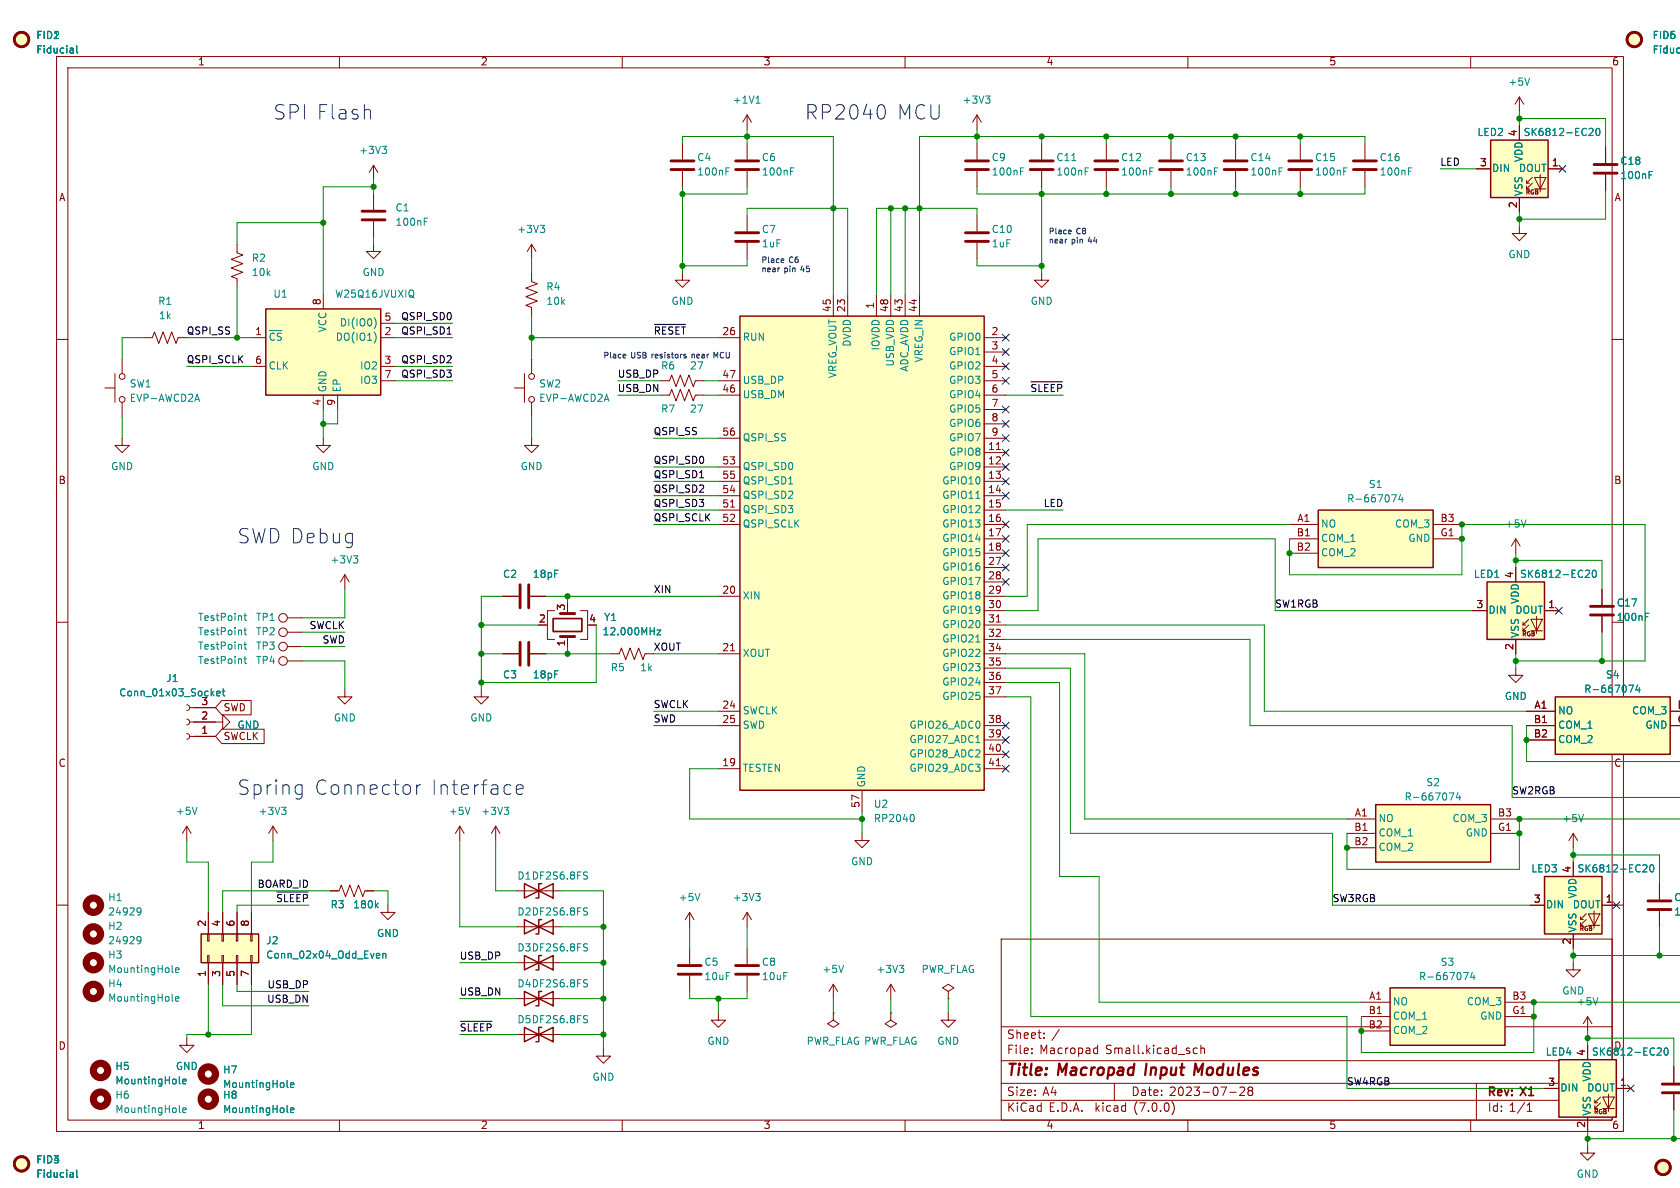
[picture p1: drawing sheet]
<svg xmlns="http://www.w3.org/2000/svg" width="297mm" height="210mm" viewBox="0 0 297 210" stroke-linecap="round" stroke-linejoin="round" font-family="sans-serif">
<g fill="none" stroke="#840000" stroke-width=".18">
<path d="M10 10h277v190h-277zM12 12h273v186h-273zM60 10v2M110 10v2M160 10v2M210 10v2M260 10v2M268.6 17.1v2.6M268.6 17.1l-.8 1.3M268.6 17.1l.8 1.3M66 29.2v2.6M66 34.3v2.8"/>
<path d="M66 39.1v2.8M66 29.2l-.7 1.3M66 29.2l.8 1.3M120.6 25.4v2.8M120.6 30.2v2.8M132.1 20.3l-.8 1.3M132.1 20.3v2.6M132.1 25.4v2.8M132.1 30.2v2.8M132.1 38.1v2.8M132.1 20.3l.7 1.3M172.7 20.3v2.6"/>
<path d="M172.7 25.4v2.8M172.7 30.2v2.8M172.7 38.1v2.8M172.7 20.3l-.7 1.3M172.7 20.3l.8 1.3M184.1 25.4v2.8M184.1 30.2v2.8M195.6 25.4v2.8M195.6 30.2v2.8M207 25.4v2.8M207 30.2v2.8M218.4 25.4v2.8"/>
<path d="M218.4 30.2v2.8M229.9 25.4v2.8M229.9 30.2v2.8M241.3 25.4v2.8M241.3 30.2v2.8M261 29.8h2.5M268.6 22.2v2.6M268.6 34.9v2.6M269.9 33.4h.5M269.9 32.4h.5M270.9 32.4l-1 1v-.5M270.9 31.4l-1 1v-.5"/>
<path d="M271.3 31.4h2l-1 2zM271.3 33.4h2M272.3 30.9v3M273.7 29.8h2.5M283.8 26v2.8M283.8 30.9v2.8M10 60h2M25.4 59.7h1.5l.4-1 .8 2 .7-2 .8 2 .8-2 .7 2 .4-1h1.5M41.9 43.2v1.5l1 .4-2 .7 2 .8-2 .8 2 .7-2 .8 1 .4v1.5M44.4 59.7h2.6M57.1 52.1v2.5M66 43.2v1.3h1.3l-1.3 1.2-1.2-1.2h1.2"/>
<path d="M67.3 59.7h2.5M67.3 57.2h2.5M94 48.3v1.5l1 .4-2 .7 2 .8-2 .8 2 .7-2 .8 1 .4v1.5M94 43.2v2.5M94 43.2l-.8 1.3M94 43.2l.7 1.3M120.6 48.3v1.2h1.3l-1.3 1.3-1.2-1.3h1.2M127 59.7h3.8M132.1 42.9v2.8M147.3 52.1v3.8M149.9 52.1v3.8M154.9 52.1v3.8"/>
<path d="M157.5 52.1v3.8M160 52.1v3.8M162.6 52.1v3.8M172.7 42.9v2.8M174 59.7h3.8M184.1 48.3v1.2h1.3l-1.3 1.3-1.2-1.3h1.2M268.6 40v1.3h1.3l-1.3 1.2-1.3-1.2h1.3M285 60h2M18.5 68.6h1.8M20.3 66v5.1M21.6 77.5v1.2h1.3l-1.3 1.3-1.3-1.3h1.3M21.6 63.5v2.5"/>
<path d="M21.6 71.1v2.6M44.4 64.8h2.6M57.1 77.5v1.2h1.3l-1.3 1.3-1.2-1.3h1.2M57.1 69.9v2.5M59.7 69.9v2.5M67.3 64.8h2.5M67.3 67.3h2.5M90.9 68.6h1.8M92.7 66v5.1M94 77.5v1.2h1.2l-1.2 1.3-1.3-1.3h1.3M94 63.5v2.5M94 71.1v2.6"/>
<path d="M116.8 69.9h1.6l.3-1.1 .8 2.1 .8-2.1 .7 2.1 .8-2.1 .8 2.1 .3-1h1.6M116.8 67.3h1.6l.3-1 .8 2 .8-2 .7 2 .8-2 .8 2 .3-1h1.6M127 69.9h3.8M127 67.3h3.8M127 77.5h3.8M174 62.2h3.8M174 64.8h3.8M174 69.9h3.8M174 67.3h3.8M174 77.5h3.8M174 72.4h3.8M174 74.9h3.8"/>
<path d="M176.1 79.5h.8M127 92.7h3.8M127 82.6h3.8M127 85.1h3.8M127 87.6h3.8M127 90.2h3.8M129.1 89.6h.8M174 92.7h3.8M174 95.3h3.8M174 97.8h3.8M174 80h3.8M174 82.6h3.8"/>
<path d="M174 85.1h3.8M174 87.6h3.8M174 90.2h3.8M228 92.7h5M228 95.3h5M228 97.8h5M253.4 92.7h5M253.4 95.3h5M268 95.3v2.5M268 95.3l-.8 1.2M268 95.3l.7 1.2M10 110h2"/>
<path d="M50.8 114.3h2.5M50.8 116.8h2.5M50.8 109.2h2.5M50.8 111.8h2.5M61 101.6l-.8 1.3M61 101.6v2.5M61 101.6l.7 1.3M88.9 115.6h2.8M88.9 105.4h2.8M93.7 115.6h2.8M93.7 105.4h2.8M96.5 110.5h.3"/>
<path d="M98 108h-1.2v5h1.2M100.3 112.5v1.8M102.6 108h1.3v5h-1.3M107.9 115.6h1.6l.4-1 .7 2 .8-2 .7 2 .8-2 .8 2 .3-1h1.6M127 115.6h3.8M127 105.4h3.8M129.1 115h.8M174 115.6h3.8M174 110.5h3.8M174 108h3.8M174 105.4h3.8M174 100.3h3.8"/>
<path d="M174 102.9h3.8M174 113h3.8M174 118.1h3.8M176.1 110h.8M260.3 108h2.6M268 118.1v1.3h1.2l-1.2 1.3-1.3-1.3h1.3M268 100.3v2.6M268 113v2.6M269.2 110.5h.5M269.2 111.5h.5M270.3 110.5l-1.1 1v-.5M270.3 109.5l-1.1 1v-.5"/>
<path d="M270.6 109.5h2.1l-1 2zM270.6 111.5h2.1M271.7 109v3M273 108h2.6M283.2 104.1v2.8M283.2 109v2.8M285 110h2M33 124.6l.4 .1 .1 .4-.1 .4-.4 .1M33 127.1l.4 .2 .1 .3-.1 .4-.4 .1M33 129.7l.4 .1 .1 .4-.1 .3-.4 .2M33.5 127.6h5.9v-1.2l1.2 1.2-1.2 1.3v-1.3M33.5 125.1h4.6"/>
<path d="M33.5 130.2h4.6M39.2 128.9h7.5v2.5h-7.5l-1.1-1.2zM39.2 123.8h5.2v2.6h-5.2l-1.1-1.3zM61 121.9v1.3h1.2l-1.2 1.3-1.3-1.3h1.3M85.1 121.9v1.3h1.3l-1.3 1.3-1.3-1.3h1.3M127 135.9h3.8M127 125.7h3.8M127 128.3h3.8M152.4 139.7v3.8M174 135.9h3.8M174 128.3h3.8M174 120.7h3.8"/>
<path d="M174 123.2h3.8M174 130.8h3.8M174 133.4h3.8M176.1 135.4h.8M269.9 125.7h5.1M269.9 128.3h5.1M269.9 130.8h5.1M295.3 125.7h1.8M295.3 128.3h1.8M10 160h2M33 146.1l-.7 1.2M33 146.1v2.5"/>
<path d="M33 146.1l.8 1.2M48.3 146.1l-.8 1.2M48.3 146.1v2.5M48.3 146.1l.7 1.2M58.4 157.5h1.5l.4-1 .8 2 .7-2 .8 2 .8-2 .7 2 .4-1h1.5M81.3 146.1l-.8 1.2M81.3 146.1v2.5M81.3 146.1l.7 1.2M87.6 146.1l-.7 1.2M87.6 146.1v2.5M87.6 146.1l.8 1.2M91.4 157.5h7.7"/>
<path d="M152.4 147.3v1.3h1.3l-1.3 1.3-1.3-1.3h1.3M238.1 144.8h5.1M238.1 147.3h5.1M238.1 149.9h5.1M263.5 144.8h5.1M263.5 147.3h5.1M278.1 147.3v2.6M278.1 152.4v2.5M278.1 147.3l-.7 1.3M278.1 147.3l.8 1.3M285 160h2M293.4 156.2v2.8"/>
<path d="M36.7 168.9h.3v1.3h-.3zM36.7 165.1h.3v1.3h-.3zM36.8 161.3v3.8M36.8 170.2v3.8M39.2 168.9h.3v1.3h-.3zM39.2 165.1h.3v1.3h-.3zM39.4 161.3v3.8M39.4 170.2v3.8M41.8 168.9h.2v1.3h-.2zM41.8 165.1h.2v1.3h-.2zM41.9 161.3v3.8M41.9 170.2v3.8"/>
<path d="M44.3 168.9h.3v1.3h-.3zM44.3 165.1h.3v1.3h-.3zM44.4 161.3v3.8M44.4 170.2v3.8M68.6 160v1.3h1.2l-1.2 1.3-1.3-1.3h1.3M91.4 170.2h7.7M91.4 163.8h7.7M91.4 176.5h7.7M121.9 161.3v2.5M121.9 167.6v2.8M121.9 172.5v2.8M121.9 161.3l-.7 1.3"/>
<path d="M121.9 161.3l.8 1.3M127 179.1v1.2h1.3l-1.3 1.3-1.3-1.3h1.3M132.1 161.3v2.5M132.1 167.6v2.8M132.1 172.5v2.8M132.1 161.3l-.8 1.3M132.1 161.3l.7 1.3M147.3 179.1v1.2l1 .7-1 .6-1-.6 1-.7M147.3 179.1h.1M147.3 174l-.7 1.3M147.3 174v2.5M147.3 174l.8 1.3"/>
<path d="M157.5 179.1v1.2l1 .7-1 .6-1-.6 1-.7M157.5 179.1h.1M157.5 174l-.8 1.3M157.5 174v2.5M157.5 174l.7 1.3M167.6 175.3l1.1-.7-1.1-.6-1 .6 1 .7v1.2M167.6 176.5h.1M167.6 179.1v1.2h1.3l-1.3 1.3-1.2-1.3h1.2M177 166h108v32h-108zM240.7 177.2h5M240.7 179.7h5M266.1 177.2h5"/>
<path d="M266.1 179.7h5M270.5 160h2.5M278.1 170.2v1.3h1.3l-1.3 1.2-1.2-1.2h1.2M278.1 165.1v2.5M279.4 163.6h.5M279.4 162.6h.5M280.4 162.6l-1 1v-.5M280.4 161.5l-1 1.1v-.5M280.7 179.7v2.5M280.7 179.7l-.8 1.3M280.7 179.7l.7 1.3M280.8 161.5h2l-1 2.1z"/>
<path d="M280.8 163.6h2M281.8 161v3.1M283.2 160h2.5M293.4 161v2.8M33 183.5v1.3h1.3l-1.3 1.3-1.3-1.3h1.3M60 198v2M91.4 182.9h7.7M106.7 185.4v1.3h1.2l-1.2 1.3-1.3-1.3h1.3M110 198v2M160 198v2M177 194.5h108M177 191.5h108"/>
<path d="M177 187.5h108M177 181.5h108M182.4 186.1v.2M182.4 185.3v.2M184.6 183.4v.2M184.6 182.6v.2M193.6 185.3h.4M194 184.8v1.5M194 186.2l-.4 .1M197 191.5v3M207.2 194.8a1.74 1.74 0 0 1 0 2.2M210 198v2"/>
<path d="M211.1 186.2h.6M211.1 185.3h.6M212.3 185.4l.2-.1h.4v1M212.3 184.8v1.5M217.4 193.1h1.1M219.2 192.3l.6-.1 .2 .1v.3l-.9 1.1h.9M220.9 192.8l-.3-.3 .3-.3h.3l.3 .2-.3 .4M220.9 192.8l-.3 .3 .1 .4 .2 .2h.3l.3-.3-.1-.5-.2-.1M220.9 192.8h.3M240.7 182.2h5M260 198v2M261 191.5v6.5"/>
<path d="M270 196.5h.8M270 195.4l.4-.4v1.5M273 192.4h2.6M280.7 184.8v2.5M280.7 197.5v2.5M281.9 196h.5M281.9 194.9h.5M283 194.9l-1.1 1.1v-.5M283 193.9l-1.1 1v-.5M283.3 193.9h2.1l-1 2.1zM283.3 196h2.1M284.4 193.4v3.1"/>
<path d="M285.7 192.4h2.6M295.9 188.6v2.8M295.9 193.4v2.8M280.7 202.6v1.2h1.2l-1.2 1.3-1.3-1.3h1.3"/>
<circle cx="21.6" cy="66.5" r=".51"/>
<circle cx="21.6" cy="70.6" r=".51"/>
<circle cx="94" cy="66.5" r=".51"/>
<circle cx="94" cy="70.6" r=".51"/>
<circle cx="50" cy="116.8" r=".76"/>
<circle cx="50" cy="109.2" r=".76"/>
<circle cx="50" cy="114.3" r=".76"/>
<circle cx="50" cy="111.8" r=".76"/>
</g>
<path d="M211.8 189.5l-.5-1.5-.2 2" fill="none" stroke="#840000" stroke-width=".4"/>
<g fill="none" stroke="#840000" stroke-width=".25">
<path d="M263.5 24.8h10.2v10.1h-10.2zM47 54.6h20.3v15.3h-20.3zM130.8 55.9h43.2v83.8h-43.2zM233 90.2h20.4v10.1h-20.4zM262.9 102.9h10.1v10.1h-10.1zM275 123.2h20.3v10.2h-20.3zM92.7 156.2l5.1 2.6v-2.6l-5.1 2.6zM95.8 156.2h-.6v2.6h-.5M243.2 142.2h20.3v10.2h-20.3zM273 154.9h10.2v10.2h-10.2zM35.6 165.1h10.1v5.1h-10.1zM92.7 168.9l5.1 2.6v-2.6l-5.1 2.6z"/>
<path d="M92.7 162.6l5.1 2.5v-2.5l-5.1 2.5zM92.7 175.3l5.1 2.5v-2.5l-5.1 2.5zM95.8 168.9h-.6v2.6h-.5M95.8 162.6h-.6v2.5h-.5M95.8 175.3h-.6v2.5h-.5M245.7 174.6h20.4v10.2h-20.4zM92.7 181.6l5.1 2.6v-2.6l-5.1 2.6zM95.8 181.6h-.6v2.6h-.5M275.6 187.3h10.1v10.2h-10.1z"/>
</g>
<g fill="none" stroke="#008484" stroke-width=".18">
<path d="M12.9 8.6l.1 .8M13 9.3l-.2 .1M13 8.8l-.2 .1M13.6 8.1v1.1l.1 .2M133.7 18.2h.7M133.9 17.2l.1-.2v1.2M174.2 17h.8l-.4 .5M174.8 17.5l.2 .2v.3l-.2 .2M270.4 13.8l-.4 1.3M67.6 25.9h.7l-.4 .5M68.1 26.4l.2 .2v.3l-.2 .2M75 38.6h.6"/>
<path d="M95.5 39.8h.8l-.4 .5M128.3 29.7h.6M139.8 29.7h.6M180.4 29.7h.6M191.8 29.7h.6M203.3 29.7h.6M214.7 29.7h.6M226.1 29.7h.6M237.6 29.7h.6M249 29.7h.6M281.1 22.7l.4 .1 .1 .3-.7 .9h.7M282.2 22.8l.2-.1a.68 .68 0 0 1 .5 .6 .68 .68 0 0 1-.5 .7l-.2-.2-.1-.3z"/>
<path d="M291.5 30.3h.6M47.6 58.4h2.3M48.5 59l-.2-.1h-.3l-.3 .5M49.7 58.9h-.4l-.3 .3M66.2 56.2a1.49 1.49 0 0 1 0 1.8M66.4 59.1l.1 .5-.1 .7M73.1 52.6l.1 .1M73.1 51.4v1M96 40.3l.3 .3v.3l-.3 .2M34.8 69.7l.5 1.3M107.2 69.7l.5 1.3M62.5 98.3h.8l-.5 .4"/>
<path d="M63 98.7l.3 .3v.3l-.3 .2M172.5 88.1h.7M246 87.5h.9l-.6 1.2M247.6 87.4l-.3 .9h.8M247.9 87.9v.8M269.8 91.9l-.4 1.3M43.1 113.9h.5M43.1 116.5h.5M43.1 108.8h.5M43.1 111.4h.5M43.3 108.4v1.1l.3 .2M43.3 111v1l.3 .2"/>
<path d="M43.3 113.5v1.1l.3 .2M43.3 116v1.1l.3 .2M116.1 111.4h.7l-.7 .8h.7M172.5 113.5h.7M280.5 100.8l.4 .1 .1 .3-.8 .9h.8M281.6 100.9l.2-.1a.68 .68 0 0 1 .4 .6 .68 .68 0 0 1-.4 .7l-.2-.2-.1-.3zM290.9 108.4h.6M38.3 122.6l.6-.1v-.3h-.4l-.2 .2 .1 .6h.5M39.3 122.2h.5M39.5 121.8v1l.3 .2M172.5 131.3h.7M287.9 121.1h.9l-.6 1.3"/>
<path d="M289.5 121.1l-.3 .9h.8M289.8 121.5v.9M34.8 142.7l-.4 1.3M50.3 143.2l.3 .2v.3l-.3 .3M50.6 142.7l-.5 .5M66.9 159.6l-.5 .5M83.1 142.7l-.4 1.3M89.1 142.7h.8l-.4 .5M89.7 143.2l.2 .2v.3l-.2 .3M103.6 154.8l.3 .2-.3 .4M103.7 154.1l.2 .1M123.7 157.9l-.4 1.3"/>
<path d="M133.6 157.9h.8l-.4 .5M134.1 158.4l.3 .3v.3l-.3 .2M161.3 144a.79 .79 0 0 1 0 1.2M256.2 140.2h.8l-.5 1.2M257.7 140.1l-.3 .9h.8M258.1 140.6v.8M279.9 144l-.4 1.2M290.6 152.9h.4l.2 .3-.8 .9h.8M291.8 153l.1-.1a.68 .68 0 0 1 .5 .6 .68 .68 0 0 1-.5 .6l-.1-.1-.2-.3zM24.4 160.5l.5 .1a.84 .84 0 0 1-.3 1.2h-.3M24.4 165.6l.5 .1a.84 .84 0 0 1-.3 1.1h-.3M24.9 161l-.2 .3h-.3"/>
<path d="M24.9 166.1l-.2 .3h-.3M30.5 176.9l.1 .1M30.5 171.9h.1M31 171.5l.6-.1v-.3h-.4l-.2 .2 .1 .6h.5M31 176.6l.6-.1v-.3h-.4l-.2 .1 .1 .6h.5M66.5 160l.4 .5M66.7 168.5l.4 .1v.2l-.6 .2M67.1 169.3l-.4 .1M67.7 168.7l.2-.2 .3 .1v.8M67.7 168.5v.9M103.6 167.5l.3 .2-.3 .4M103.6 161.2l.3 .2-.3 .4"/>
<path d="M103.6 173.9l.3 .2-.3 .4M103.7 166.8l.2 .1M103.7 160.5h.2M103.7 173.2h.2M103.7 179.5l.2 .1M149.1 170.6l-.4 1.3M159 170.6h.8l-.4 .5M159.5 171.1l.3 .3v.3l-.3 .2M258.7 171.9h.9l-.6 1.3M260.3 171.9l-.3 .9h.8M260.6 172.3v.9M282.5 176.4l-.4 1.2"/>
<path d="M31.8 191.5l.1 .1M31.8 196.6l.1 .1M32.3 196.3l.6-.2-.1-.2-.3-.1-.2 .2 .1 .6h.4M32.3 191.2l.6-.1-.1-.3h-.3l-.2 .1 .1 .6h.4M50.8 196.6l.1 .1M50.8 192.2h.1M51.4 196.3l.6-.2-.1-.2-.4-.1-.1 .2v.6h.5M51.4 191.8l.6-.1-.1-.2-.4-.1-.1 .2v.6h.5M103.6 180.2l.3 .2-.3 .4M293.2 185.3h.4l.1 .3-.8 .9h.8M294.3 185.4l.2-.1a.68 .68 0 0 1 .4 .6 .68 .68 0 0 1-.4 .6l-.2-.1-.1-.4zM12.9 207.3l.1 .8"/>
<path d="M13 208.1h-.2M13 207.6h-.2M13.6 206.8v1.1l.1 .2"/>
</g>
<g fill="none" stroke="#840000" stroke-width=".51">
<path d="M64 38.9h4.1M64 37.3h4.1M118.6 30h4.1M118.6 28.4h4.1M130 30h4.1M130 28.4h4.1M170.7 30h4.1M170.7 28.4h4.1M182.1 30h4.1M182.1 28.4h4.1M193.5 30h4.1M193.5 28.4h4.1"/>
<path d="M205 30h4M205 28.4h4M216.4 30h4.1M216.4 28.4h4.1M227.8 30h4.1M227.8 28.4h4.1M239.3 30h4M239.3 28.4h4M281.8 30.6h4.1M281.8 29.1h4.1M130 42.7h4.1M130 41.1h4.1"/>
<path d="M170.7 42.7h4.1M170.7 41.1h4.1M91.9 103.4v4M91.9 113.5v4.1M93.5 103.4v4M93.5 113.5v4.1M99.1 112.5h2.5M99.1 108.5h2.5M281.2 108.7h4M281.2 107.2h4M291.3 159.3h4.1M119.9 172.2h4.1"/>
<path d="M119.9 170.7h4.1M130 172.2h4.1M130 170.7h4.1M291.3 160.8h4.1M293.9 193.2h3.2M293.9 191.6h3.2"/>
<circle cx="3.8" cy="7" r="1.27"/>
<circle cx="288.9" cy="7" r="1.27"/>
<circle cx="3.8" cy="205.7" r="1.27"/>
<circle cx="294" cy="206.4" r="1.27"/>
</g>
<g fill="#ffffc2" stroke="#ffffc2" stroke-width=".18">
<path d="M263.5 24.8h10.2v10.1h-10.2z"/>
<path d="M275.6 187.3h10.1v10.2h-10.1z"/>
<path d="M233 90.2h20.4v10.1h-20.4z"/>
<path d="M262.9 102.9h10.1v10.1h-10.1z"/>
<path d="M130.8 55.9h43.2v83.8h-43.2z"/>
<path d="M245.7 174.6h20.4v10.2h-20.4z"/>
<path d="M243.2 142.2h20.3v10.2h-20.3z"/>
<path d="M273 154.9h10.2v10.2h-10.2z"/>
<path d="M275 123.2h20.3v10.2h-20.3z"/>
<path d="M47 54.6h20.3v15.3h-20.3z"/>
<path d="M35.6 165.1h10.1v5.1h-10.1z"/>
<circle cx="294" cy="206.4" r="1.27"/>
<circle cx="3.8" cy="205.7" r="1.27"/>
<circle cx="288.9" cy="7" r="1.27"/>
<circle cx="3.8" cy="7" r="1.27"/>
</g>
<path d="M97.8 109.3h5.1v2.3h-5.1z" fill="none" stroke="#840000" stroke-width=".3"/>
<g fill="none" stroke="#840000" stroke-width="1.3">
<circle cx="16.5" cy="160" r="1.27"/>
<circle cx="16.5" cy="170.2" r="1.27"/>
<circle cx="16.5" cy="165.1" r="1.27"/>
<circle cx="16.5" cy="175.3" r="1.27"/>
<circle cx="17.8" cy="189.2" r="1.27"/>
<circle cx="17.8" cy="194.3" r="1.27"/>
<circle cx="36.8" cy="189.9" r="1.27"/>
<circle cx="36.8" cy="194.3" r="1.27"/>
</g>
<path d="M79 59.1h.8M115.7 57.3h5.5M182.3 67.5h5.5M48.9 157.7h5.6M81.4 180.5h5.6" fill="none" stroke="#000" stroke-width=".18"/>
<g fill="none" stroke="#0000c2" stroke-width=".18">
<path d="M65.4 19.5l.1 .2v1.3M155.9 18.5a1.49 1.49 0 0 1 .5 2.1l-.5 .4M138.5 45.8l.1 .2-.5 .1M189.3 40.7l.1 .2-.5 .1M110.6 62.7v.2h-.4M121 62.9l.3 .1v.1l-.3 .2M121 62.6l.3 .1M126.6 63l-.4-.7v1M53.2 138.7l.2 .1M53.4 138.7v2.1l-.2 .3M73.7 138.7v1.7M74.4 138.7a.65 .65 0 0 0-.7 .5"/>
<path d="M91.3 139.6l1.2-.3-.1-.5-.8-.1-.3 .4v1l.1 .2 .2 .1 .8-.1M53.4 140.3l-.2 .1"/>
</g>
<g fill="none" stroke="#008400" stroke-width=".18">
<path d="M268.6 19.7v2.5M57.1 39.4h-15.2v3.8M66 33h-8.9v19.1M66 31.8v2.5M120.6 25.4v-1.3h26.7v28M120.6 33v15.3M132.1 22.9v2.5M132.1 33v1.3h-11.5M132.1 38.1v-1.3h17.8v15.3M157.5 36.8v15.3M160 36.8v15.3M172.7 38.1v-1.3h-17.8v15.3"/>
<path d="M172.7 33v1.3h68.6v-1.3M172.7 22.9v2.5M184.1 24.1v1.3M184.1 33v15.3M195.6 24.1v1.3M195.6 33v1.3M207 24.1v1.3M207 33v1.3M218.4 24.1v1.3M218.4 33v1.3M229.9 24.1v1.3M229.9 33v1.3"/>
<path d="M241.3 25.4v-1.3h-78.7v28M254.6 29.8h6.4M268.6 37.5v2.5M268.6 21h15.2v5M283.8 33.7v5h-15.2M25.4 59.7h-3.8v3.8M33 59.7h11.4M41.9 50.8v8.9M66 41.9v1.3M69.8 59.7h10.2M69.8 57.2h10.2M94 59.7h33"/>
<path d="M94 45.7v2.6M94 55.9v7.6M132.1 45.7v1.3h-11.5M172.7 45.7v1.3h11.4M21.6 73.7v3.8M33 64.8h11.4M57.1 72.4v5.1M59.7 72.4v2.5h-2.6M69.8 67.3h10.2M69.8 64.8h10.2M94 73.7v3.8M109.2 69.9h7.6"/>
<path d="M109.2 67.3h7.6M115.6 77.5h11.4M124.5 69.9h2.5M124.5 67.3h2.5M177.8 69.9h10.2M115.6 92.7h11.4M115.6 90.2h11.4M115.6 87.6h11.4M115.6 85.1h11.4M115.6 82.6h11.4M177.8 90.2h10.2M228 95.3v6.3h30.4v-8.9h32.4v24.1h-22.8"/>
<path d="M228 92.7h-46.4v12.7h-3.8M268 97.8v2.5M268 99.1h15.2v5M53.3 116.8h7.7v5.1M53.3 111.8h7.7M53.3 114.3h7.7M61 104.1v5.1h-7.7M85.1 115.6h3.8M85.1 110.5h10.1M88.9 105.4h-3.8v16.5M96.5 115.6h11.4M96.5 105.4h30.5"/>
<path d="M100.3 105.4v1.3M100.3 114.3v1.3M105.4 110.5v10.2h-20.3M115.6 115.6h11.4M177.8 118.1h11.4v29.2h46.4v12.7h34.9M177.8 108h5.7v-12.7h41.9v12.7h34.9M177.8 115.6h14v29.2h46.3M177.8 110.5h45.7v15.2h46.4M177.8 113h43.2v15.3h46.3v12.7h29.8M268 115.6v2.5M283.2 111.8v5M115.6 125.7h11.4"/>
<path d="M115.6 128.3h11.4M127 135.9h-5.1v8.9h30.5M177.8 123.2h4.4v56.5h55.9v12.7h34.9M177.8 120.7h9.5v34.2h7v22.3h46.4M269.9 128.3v6.3h27.2M33 148.6v3.8h3.8v8.9M48.3 148.6v3.8h-3.9v8.9M58.4 157.5h-19v3.8M66 157.5h2.6v2.5M81.3 148.6v15.2h10.1M87.6 148.6v8.9h3.8M99.1 157.5h7.6v27.9"/>
<path d="M152.4 143.5v3.8M278.1 151.1h15.3v5.1M278.1 149.9v2.5M297.1 144.8h-28.5v8.9h-30.5v-6.4M36.8 174v8.9M39.4 174v3.8h15.2M41.9 174v1.3h12.7M44.4 174v8.9h-11.4v.6M54.6 160h-12.7v1.3M81.3 176.5h10.1M81.3 170.2h10.1M99.1 176.5h7.6"/>
<path d="M99.1 163.8h7.6M99.1 170.2h7.6M121.9 175.3v1.2h10.2v-1.2M121.9 163.8v3.8M127 176.5v2.6M132.1 163.8v3.8M147.3 176.5v2.6M157.5 176.5v2.6M167.6 176.5v2.6M278.1 168.9h19M278.1 167.6v2.6M293.4 163.8v5.1"/>
<path d="M297.1 177.2h-26v8.9h-30.4v-6.4M81.3 182.9h10.1M99.1 182.9h7.6M280.7 183.5h15.2v5.1M280.7 182.2v2.6M295.9 196.2v5.1M280.7 201.3h16.4M280.7 200v2.6"/>
</g>
<g fill="none" stroke="#000084" stroke-width=".18">
<path d="M275.6 29.2l1.2 1.3M276.8 29.2l-1.2 1.3M177.2 59.1l1.2 1.2M178.4 59.1l-1.2 1.2M177.2 61.6l1.2 1.2M177.2 76.9l1.2 1.2M177.2 79.4l1.2 1.2M177.2 74.3l1.2 1.2M177.2 71.8l1.2 1.2M177.2 66.7l1.2 1.2M177.2 64.2l1.2 1.2M178.4 61.6l-1.2 1.2"/>
<path d="M178.4 76.9l-1.2 1.2M178.4 79.4l-1.2 1.2M178.4 74.3l-1.2 1.2M178.4 71.8l-1.2 1.2M178.4 66.7l-1.2 1.2M178.4 64.2l-1.2 1.2M177.2 97.2l1.2 1.2M177.2 81.9l1.2 1.3M177.2 94.6l1.2 1.3M177.2 92.1l1.2 1.2M177.2 87l1.2 1.2M177.2 99.7l1.2 1.2"/>
<path d="M177.2 84.5l1.2 1.2M178.4 97.2l-1.2 1.2M178.4 81.9l-1.2 1.3M178.4 94.6l-1.2 1.3M178.4 92.1l-1.2 1.2M178.4 87l-1.2 1.2M178.4 99.7l-1.2 1.2M178.4 84.5l-1.2 1.2M177.2 102.3l1.2 1.2M178.4 102.3l-1.2 1.2M275 107.3l1.2 1.3M276.2 107.3l-1.2 1.3"/>
<path d="M177.2 130.2l1.2 1.2M177.2 135.3l1.2 1.2M177.2 127.7l1.2 1.2M177.2 132.7l1.2 1.3M178.4 130.2l-1.2 1.2M178.4 135.3l-1.2 1.2M178.4 127.7l-1.2 1.2M178.4 132.7l-1.2 1.3M285.1 159.4l1.3 1.2M286.4 159.4l-1.3 1.2M287.7 191.8l1.2 1.2M288.9 191.8l-1.2 1.2"/>
</g>
<g fill="#008400" stroke="#008400" stroke-width=".18">
<circle cx="184.1" cy="34.3" r=".46"/>
<circle cx="195.6" cy="34.3" r=".46"/>
<circle cx="195.6" cy="24.1" r=".46"/>
<circle cx="207" cy="24.1" r=".46"/>
<circle cx="172.7" cy="24.1" r=".46"/>
<circle cx="184.1" cy="24.1" r=".46"/>
<circle cx="184.1" cy="47" r=".46"/>
<circle cx="207" cy="34.3" r=".46"/>
<circle cx="100.3" cy="105.4" r=".46"/>
<circle cx="106.7" cy="170.2" r=".46"/>
<circle cx="106.7" cy="163.8" r=".46"/>
<circle cx="152.4" cy="144.8" r=".46"/>
<circle cx="127" cy="176.5" r=".46"/>
<circle cx="106.7" cy="176.5" r=".46"/>
<circle cx="106.7" cy="182.9" r=".46"/>
<circle cx="157.5" cy="36.8" r=".46"/>
<circle cx="160" cy="36.8" r=".46"/>
<circle cx="162.6" cy="36.8" r=".46"/>
<circle cx="147.3" cy="36.8" r=".46"/>
<circle cx="120.6" cy="34.3" r=".46"/>
<circle cx="132.1" cy="24.1" r=".46"/>
<circle cx="120.6" cy="47" r=".46"/>
<circle cx="293.4" cy="168.9" r=".46"/>
<circle cx="238.1" cy="149.9" r=".46"/>
<circle cx="240.7" cy="182.2" r=".46"/>
<circle cx="295.9" cy="201.3" r=".46"/>
<circle cx="280.7" cy="201.3" r=".46"/>
<circle cx="280.7" cy="183.5" r=".46"/>
<circle cx="271.1" cy="177.2" r=".46"/>
<circle cx="271.1" cy="179.7" r=".46"/>
<circle cx="278.1" cy="168.9" r=".46"/>
<circle cx="218.4" cy="24.1" r=".46"/>
<circle cx="229.9" cy="24.1" r=".46"/>
<circle cx="218.4" cy="34.3" r=".46"/>
<circle cx="258.4" cy="92.7" r=".46"/>
<circle cx="268.6" cy="38.7" r=".46"/>
<circle cx="258.4" cy="95.3" r=".46"/>
<circle cx="268.6" cy="21" r=".46"/>
<circle cx="229.9" cy="34.3" r=".46"/>
<circle cx="268" cy="116.8" r=".46"/>
<circle cx="283.2" cy="116.8" r=".46"/>
<circle cx="268" cy="99.1" r=".46"/>
<circle cx="228" cy="97.8" r=".46"/>
<circle cx="278.1" cy="151.1" r=".46"/>
<circle cx="268.6" cy="144.8" r=".46"/>
<circle cx="269.9" cy="130.8" r=".46"/>
<circle cx="268.6" cy="147.3" r=".46"/>
<circle cx="57.1" cy="74.9" r=".46"/>
<circle cx="94" cy="59.7" r=".46"/>
<circle cx="57.1" cy="39.4" r=".46"/>
<circle cx="66" cy="33" r=".46"/>
<circle cx="41.9" cy="59.7" r=".46"/>
<circle cx="85.1" cy="110.5" r=".46"/>
<circle cx="85.1" cy="120.7" r=".46"/>
<circle cx="85.1" cy="115.6" r=".46"/>
<circle cx="100.3" cy="115.6" r=".46"/>
<circle cx="36.8" cy="182.9" r=".46"/>
</g>
<g font-size="3.5" fill="#0000c2">
<text x="48.3" y="21.6">SPI Flash</text>
<text x="142.2" y="21.6">RP2040</text>
<text x="158.4" y="21.6">MCU</text>
<text x="41.9" y="96.5">SWD Debug</text>
<text x="41.9" y="141">Spring</text>
<text x="55.4" y="141">Connector</text>
<text x="75.9" y="141">Interface</text>
</g>
<g font-size="2.8" fill="#840000">
<text x="178" y="190.8">Title:</text>
<text x="187.1" y="190.8">Macropad</text>
<text x="203.1" y="190.8">Input</text>
<text x="212.4" y="190.8">Modules</text>
</g>
<g font-size="2.1" fill="#840000">
<text x="178" y="183.9">Sheet:</text>
<text x="185.9" y="183.9">/</text>
<text x="178" y="186.6">File:</text>
<text x="183.8" y="186.6">Macropad</text>
<text x="195.5" y="186.6">Small.kicad_sch</text>
<text x="178" y="196.8">KiCad</text>
<text x="178" y="194">Size:</text>
<text x="184.3" y="194">A4</text>
<text x="185.4" y="196.8">E.D.A.</text>
<text x="193.7" y="196.8">kicad</text>
<text x="200" y="194">Date:</text>
<text x="200.6" y="196.8">(7.0.0)</text>
<text x="206.7" y="194">2023-07-28</text>
<text x="263" y="194.2">Rev:</text>
<text x="263" y="196.8">Id: 1/1</text>
<text x="269" y="194.2">X1</text>
</g>
<g font-size="1.8" fill="#008484">
<text x="6.4" y="7.2">FID1</text>
<text x="6.4" y="9.7">Fiducial</text>
<text x="292.1" y="7.2">FID5</text>
<text x="292.1" y="9.7">Fiducial</text>
<text x="266.6" y="15.4">+5V</text>
<text x="129.5" y="18.6">+1V1</text>
<text x="170.1" y="18.6">+3V3</text>
<text x="63.4" y="27.5">+3V3</text>
<text x="123.2" y="28.8">C4</text>
<text x="134.6" y="28.8">C6</text>
<text x="175.3" y="28.8">C9</text>
<text x="186.7" y="28.8">C11</text>
<text x="198.1" y="28.8">C12</text>
<text x="209.6" y="28.8">C13</text>
<text x="221" y="28.8">C14</text>
<text x="232.4" y="28.8">C15</text>
<text x="243.8" y="28.8">C16</text>
<text x="261.1" y="24.3">LED2</text>
<text x="269.3" y="24.3">SK6812-EC20</text>
<text x="269.4" y="28.8" transform="rotate(-90 269.4 28.8)">VDD</text>
<text x="286.4" y="29.4">C18</text>
<text x="123.2" y="31.3">100nF</text>
<text x="134.6" y="31.3">100nF</text>
<text x="175.3" y="31.3">100nF</text>
<text x="186.7" y="31.3">100nF</text>
<text x="198.1" y="31.3">100nF</text>
<text x="209.6" y="31.3">100nF</text>
<text x="221" y="31.3">100nF</text>
<text x="232.4" y="31.3">100nF</text>
<text x="243.8" y="31.3">100nF</text>
<text x="263.8" y="30.7">DIN</text>
<text x="268.4" y="30.7">DOUT</text>
<text x="269.4" y="34.7" transform="rotate(-90 269.4 34.7)">VSS</text>
<text x="286.4" y="31.9">100nF</text>
<text x="69.9" y="37.7">C1</text>
<text x="69.9" y="40.2">100nF</text>
<text x="91.4" y="41.5">+3V3</text>
<text x="134.6" y="41.5">C7</text>
<text x="175.3" y="41.5">C10</text>
<text x="44.5" y="46.5">R2</text>
<text x="134.6" y="44">1uF</text>
<text x="175.3" y="44">1uF</text>
<text x="266.6" y="45.9">GND</text>
<text x="44.5" y="49.1">10k</text>
<text x="48.3" y="52.9">U1</text>
<text x="59.2" y="52.9">W25Q16JVUXIQ</text>
<text x="64" y="49.1">GND</text>
<text x="96.5" y="51.6">R4</text>
<text x="27.9" y="54.2">R1</text>
<text x="28" y="56.7">1k</text>
<text x="58" y="58.9" transform="rotate(-90 58 58.9)">VCC</text>
<text x="60" y="58">DI(IO0)</text>
<text x="96.5" y="54.2">10k</text>
<text x="118.7" y="54.2">GND</text>
<text x="182.2" y="54.2">GND</text>
<text x="47.5" y="61.1">~{CS}</text>
<text x="47.5" y="65.6">CLK</text>
<text x="59.2" y="60.5">DO(IO1)</text>
<text x="63.5" y="65.6">IO2</text>
<text x="116.8" y="65.6">R6</text>
<text x="121.9" y="65.6">27</text>
<text x="131.3" y="60.5">RUN</text>
<text x="150.7" y="61.4" transform="rotate(-90 150.7 61.4)">DVDD</text>
<text x="155.8" y="62.1" transform="rotate(-90 155.8 62.1)">IOVDD</text>
<text x="158.3" y="64.9" transform="rotate(-90 158.3 64.9)">USB_VDD</text>
<text x="160.8" y="65.8" transform="rotate(-90 160.8 65.8)">ADC_AVDD</text>
<text x="163.4" y="64.2" transform="rotate(-90 163.4 64.2)">VREG_IN</text>
<text x="167.7" y="60.5">GPIO0</text>
<text x="167.7" y="63.1">GPIO1</text>
<text x="167.7" y="65.6">GPIO2</text>
<text x="22.9" y="71.3">EVP-AWCD2A</text>
<text x="22.9" y="68.8">SW1</text>
<text x="58" y="69.3" transform="rotate(-90 58 69.3)">GND</text>
<text x="60.5" y="69.3" transform="rotate(-90 60.5 69.3)">EP</text>
<text x="63.5" y="68.1">IO3</text>
<text x="95.3" y="68.8">SW2</text>
<text x="95.3" y="71.3">EVP-AWCD2A</text>
<text x="131.3" y="70.7">USB_DM</text>
<text x="131.3" y="68.1">USB_DP</text>
<text x="148.1" y="67" transform="rotate(-90 148.1 67)">VREG_VOUT</text>
<text x="167.7" y="68.1">GPIO3</text>
<text x="167.7" y="70.7">GPIO4</text>
<text x="116.8" y="73.2">R7</text>
<text x="121.9" y="73.2">27</text>
<text x="167.7" y="73.2">GPIO5</text>
<text x="167.7" y="75.8">GPIO6</text>
<text x="19.6" y="83.4">GND</text>
<text x="55.2" y="83.4">GND</text>
<text x="92" y="83.4">GND</text>
<text x="131.3" y="83.4">QSPI_SD0</text>
<text x="131.3" y="78.3">QSPI_SS</text>
<text x="167.7" y="80.8">GPIO8</text>
<text x="167.7" y="83.4">GPIO9</text>
<text x="167.7" y="78.3">GPIO7</text>
<text x="131.3" y="88.5">QSPI_SD2</text>
<text x="131.3" y="85.9">QSPI_SD1</text>
<text x="166.5" y="85.9">GPIO10</text>
<text x="166.5" y="88.5">GPIO11</text>
<text x="238.1" y="89.1">R-667074</text>
<text x="241.9" y="86.6">S1</text>
<text x="131.3" y="91">QSPI_SD3</text>
<text x="131.3" y="93.5">QSPI_SCLK</text>
<text x="166.5" y="91">GPIO12</text>
<text x="166.5" y="93.5">GPIO13</text>
<text x="233.6" y="93.5">NO</text>
<text x="246.5" y="93.5">COM_3</text>
<text x="266" y="93.5">+5V</text>
<text x="58.4" y="99.9">+3V3</text>
<text x="166.5" y="96.1">GPIO14</text>
<text x="166.5" y="98.6">GPIO15</text>
<text x="166.5" y="101.2">GPIO16</text>
<text x="233.6" y="96.1">COM_1</text>
<text x="233.6" y="98.6">COM_2</text>
<text x="248.9" y="96.1">GND</text>
<text x="88.9" y="102.4">C2</text>
<text x="94.1" y="102.4">18pF</text>
<text x="131.3" y="106.2">XIN</text>
<text x="166.5" y="103.7">GPIO17</text>
<text x="166.5" y="106.2">GPIO18</text>
<text x="260.5" y="102.4">LED1</text>
<text x="268.7" y="102.4">SK6812-EC20</text>
<text x="268.8" y="106.9" transform="rotate(-90 268.8 106.9)">VDD</text>
<text x="285.8" y="107.5">C17</text>
<text x="35" y="110">TestPoint</text>
<text x="35" y="112.6">TestPoint</text>
<text x="45.2" y="110">TP1</text>
<text x="45.2" y="112.6">TP2</text>
<text x="106.5" y="112.6">12.000MHz</text>
<text x="106.7" y="110">Y1</text>
<text x="166.5" y="108.8">GPIO19</text>
<text x="166.5" y="111.3">GPIO20</text>
<text x="166.5" y="113.9">GPIO21</text>
<text x="263.1" y="108.8">DIN</text>
<text x="267.8" y="108.8">DOUT</text>
<text x="268.8" y="112.8" transform="rotate(-90 268.8 112.8)">VSS</text>
<text x="285.8" y="110">100nF</text>
<text x="35" y="115.1">TestPoint</text>
<text x="35" y="117.7">TestPoint</text>
<text x="45.2" y="115.1">TP3</text>
<text x="45.2" y="117.7">TP4</text>
<text x="107.9" y="118.9">R5</text>
<text x="113.1" y="118.9">1k</text>
<text x="131.3" y="116.4">XOUT</text>
<text x="166.5" y="116.4">GPIO22</text>
<text x="166.5" y="118.9">GPIO23</text>
<text x="21" y="123.4">Conn_01x03_Socket</text>
<text x="29.3" y="120.8">J1</text>
<text x="88.9" y="120.2">C3</text>
<text x="94.1" y="120.2">18pF</text>
<text x="166.5" y="121.5">GPIO24</text>
<text x="166.5" y="124">GPIO25</text>
<text x="266" y="124">GND</text>
<text x="280" y="122.7">R-667074</text>
<text x="283.8" y="120.2">S4</text>
<text x="41.9" y="129.1">GND</text>
<text x="59" y="127.8">GND</text>
<text x="83.1" y="127.8">GND</text>
<text x="131.3" y="126.6">SWCLK</text>
<text x="131.3" y="129.1">SWD</text>
<text x="160.7" y="129.1">GPIO26_ADC0</text>
<text x="160.7" y="131.6">GPIO27_ADC1</text>
<text x="275.5" y="126.6">NO</text>
<text x="275.5" y="129.1">COM_1</text>
<text x="275.5" y="131.6">COM_2</text>
<text x="288.4" y="126.6">COM_3</text>
<text x="290.8" y="129.1">GND</text>
<text x="131.3" y="136.7">TESTEN</text>
<text x="160.7" y="134.2">GPIO28_ADC2</text>
<text x="160.7" y="136.7">GPIO29_ADC3</text>
<text x="153.2" y="139.2" transform="rotate(-90 153.2 139.2)">GND</text>
<text x="154.4" y="143.1">U2</text>
<text x="248.3" y="141.8">R-667074</text>
<text x="252.1" y="139.3">S2</text>
<text x="31" y="144.3">+5V</text>
<text x="45.7" y="144.3">+3V3</text>
<text x="79.3" y="144.3">+5V</text>
<text x="85" y="144.3">+3V3</text>
<text x="154.4" y="145.6">RP2040</text>
<text x="243.7" y="145.6">NO</text>
<text x="243.7" y="148.1">COM_1</text>
<text x="256.7" y="145.6">COM_3</text>
<text x="259" y="148.1">GND</text>
<text x="276.1" y="145.6">+5V</text>
<text x="91.4" y="155.8">D1DF2S6.8FS</text>
<text x="150.4" y="153.2">GND</text>
<text x="243.7" y="150.7">COM_2</text>
<text x="270.7" y="154.5">LED3</text>
<text x="278.8" y="154.5">SK6812-EC20</text>
<text x="19.1" y="159.6">H1</text>
<text x="58.4" y="160.8">R3</text>
<text x="62.4" y="160.8">180k</text>
<text x="119.9" y="159.6">+5V</text>
<text x="129.5" y="159.6">+3V3</text>
<text x="273.3" y="160.8">DIN</text>
<text x="277.9" y="160.8">DOUT</text>
<text x="279" y="158.9" transform="rotate(-90 279 158.9)">VDD</text>
<text x="295.9" y="159.6">C1</text>
<text x="19.1" y="162.1">24929</text>
<text x="19.1" y="167.2">24929</text>
<text x="19.1" y="164.7">H2</text>
<text x="47" y="167.2">J2</text>
<text x="66.6" y="165.9">GND</text>
<text x="91.4" y="162.1">D2DF2S6.8FS</text>
<text x="279" y="164.8" transform="rotate(-90 279 164.8)">VSS</text>
<text x="295.9" y="162.1">100</text>
<text x="19.1" y="169.7">H3</text>
<text x="19.1" y="172.3">MountingHole</text>
<text x="47" y="169.7">Conn_02x04_Odd_Even</text>
<text x="91.4" y="168.5">D3DF2S6.8FS</text>
<text x="124.5" y="171">C5</text>
<text x="124.5" y="173.5">10uF</text>
<text x="134.6" y="171">C8</text>
<text x="134.6" y="173.5">10uF</text>
<text x="145.3" y="172.3">+5V</text>
<text x="154.9" y="172.3">+3V3</text>
<text x="162.9" y="172.3">PWR_FLAG</text>
<text x="250.8" y="173.5">R-667074</text>
<text x="254.6" y="171">S3</text>
<text x="19.1" y="174.8">H4</text>
<text x="19.1" y="177.4">MountingHole</text>
<text x="91.4" y="174.8">D4DF2S6.8FS</text>
<text x="246.3" y="178">NO</text>
<text x="259.2" y="178">COM_3</text>
<text x="276.1" y="176.1">GND</text>
<text x="278.7" y="178">+5V</text>
<text x="91.4" y="181.2">D5DF2S6.8FS</text>
<text x="125" y="185">GND</text>
<text x="142.5" y="185">PWR_FLAG PWR_FLAG</text>
<text x="165.6" y="185">GND</text>
<text x="246.3" y="180.5">COM_1</text>
<text x="246.3" y="183.1">COM_2</text>
<text x="261.6" y="180.5">GND</text>
<text x="285.3" y="185.8">D</text>
<text x="20.3" y="189.4">H5</text>
<text x="20.3" y="192">MountingHole</text>
<text x="31" y="189.4">GND</text>
<text x="39.4" y="190.1">H7</text>
<text x="104.7" y="191.3">GND</text>
<text x="273.2" y="186.9">LED4</text>
<text x="281.4" y="186.9">SK6812-EC20</text>
<text x="281.5" y="191.3" transform="rotate(-90 281.5 191.3)">VDD</text>
<text x="20.3" y="194.5">H6</text>
<text x="20.3" y="197">MountingHole</text>
<text x="39.4" y="194.5">H8</text>
<text x="39.4" y="197">MountingHole</text>
<text x="39.4" y="192.6">MountingHole</text>
<text x="275.8" y="193.2">DIN</text>
<text x="280.5" y="193.2">DOUT</text>
<text x="281.5" y="197.2" transform="rotate(-90 281.5 197.2)">VSS</text>
<text x="6.4" y="205.9">FID4</text>
<text x="6.4" y="208.5">Fiducial</text>
<text x="278.7" y="208.5">GND</text>
</g>
<g font-size="1.8" fill="#840000">
<text x="35" y="11.8">1</text>
<text x="85" y="11.8">2</text>
<text x="135" y="11.8">3</text>
<text x="185" y="11.8">4</text>
<text x="235" y="11.8">5</text>
<text x="285" y="11.8">6</text>
<text x="261.6" y="29.6">3</text>
<text x="268.4" y="24.2" transform="rotate(-90 268.4 24.2)">4</text>
<text x="274.3" y="29.6">1</text>
<text x="10.4" y="35.8">A</text>
<text x="285.4" y="35.8">A</text>
<text x="268.4" y="36.9" transform="rotate(-90 268.4 36.9)">2</text>
<text x="45.1" y="59.4">1</text>
<text x="56.9" y="54" transform="rotate(-90 56.9 54)">8</text>
<text x="67.9" y="59.4">2</text>
<text x="67.9" y="56.9">5</text>
<text x="127.6" y="59.4">26</text>
<text x="147.1" y="55.2" transform="rotate(-90 147.1 55.2)">45</text>
<text x="149.6" y="55.2" transform="rotate(-90 149.6 55.2)">23</text>
<text x="154.7" y="54.6" transform="rotate(-90 154.7 54.6)">1</text>
<text x="157.2" y="55.2" transform="rotate(-90 157.2 55.2)">48</text>
<text x="159.8" y="55.2" transform="rotate(-90 159.8 55.2)">43</text>
<text x="162.3" y="55.2" transform="rotate(-90 162.3 55.2)">44</text>
<text x="175.2" y="59.4">2</text>
<text x="45.1" y="64.5">6</text>
<text x="67.9" y="64.5">3</text>
<text x="175.2" y="62">3</text>
<text x="175.2" y="64.5">4</text>
<text x="56.9" y="71.8" transform="rotate(-90 56.9 71.8)">4</text>
<text x="59.4" y="71.8" transform="rotate(-90 59.4 71.8)">9</text>
<text x="67.9" y="67.1">7</text>
<text x="127.6" y="69.6">46</text>
<text x="127.6" y="67.1">47</text>
<text x="175.2" y="67.1">5</text>
<text x="175.2" y="69.6">6</text>
<text x="127.6" y="77.2">56</text>
<text x="175.2" y="72.1">7</text>
<text x="175.2" y="74.7">8</text>
<text x="175.2" y="77.2">9</text>
<text x="127.6" y="82.3">53</text>
<text x="174.6" y="79.8">11</text>
<text x="174.6" y="82.3">12</text>
<text x="10.3" y="85.8">B</text>
<text x="127.6" y="89.9">51</text>
<text x="127.6" y="87.4">54</text>
<text x="127.6" y="84.8">55</text>
<text x="174.6" y="84.8">13</text>
<text x="174.6" y="87.4">14</text>
<text x="174.6" y="89.9">15</text>
<text x="285.3" y="85.8">B</text>
<text x="127.6" y="92.5">52</text>
<text x="174.6" y="92.5">16</text>
<text x="174.6" y="95">17</text>
<text x="229.2" y="95">B1</text>
<text x="229.3" y="92.5">A1</text>
<text x="254.6" y="92.5">B3</text>
<text x="254.6" y="95">G1</text>
<text x="174.6" y="97.5">18</text>
<text x="174.6" y="100.1">27</text>
<text x="229.2" y="97.5">B2</text>
<text x="100.1" y="108" transform="rotate(-90 100.1 108)">3</text>
<text x="127.6" y="105.2">20</text>
<text x="174.6" y="102.6">28</text>
<text x="174.6" y="105.2">29</text>
<text x="174.6" y="107.7">30</text>
<text x="261" y="107.7">3</text>
<text x="267.7" y="102.3" transform="rotate(-90 267.7 102.3)">4</text>
<text x="273.7" y="107.7">1</text>
<text x="95.2" y="110.2">2</text>
<text x="104.1" y="110.2">4</text>
<text x="174.6" y="110.2">31</text>
<text x="174.6" y="112.8">32</text>
<text x="100.1" y="114.3" transform="rotate(-90 100.1 114.3)">1</text>
<text x="127.6" y="115.3">21</text>
<text x="174.6" y="115.3">34</text>
<text x="174.6" y="117.9">35</text>
<text x="267.7" y="115" transform="rotate(-90 267.7 115)">2</text>
<text x="35.5" y="124.8">3</text>
<text x="127.6" y="125.5">24</text>
<text x="174.6" y="120.4">36</text>
<text x="174.6" y="122.9">37</text>
<text x="271.2" y="125.5">A1</text>
<text x="296.5" y="125.5">B3</text>
<text x="35.5" y="129.9">1</text>
<text x="35.5" y="127.4">2</text>
<text x="39.5" y="131.1">SWCLK</text>
<text x="39.5" y="126">SWD</text>
<text x="127.6" y="128">25</text>
<text x="174.6" y="128">38</text>
<text x="174.6" y="130.6">39</text>
<text x="271.1" y="128">B1</text>
<text x="271.1" y="130.6">B2</text>
<text x="296.5" y="128">G1</text>
<text x="10.3" y="135.8">C</text>
<text x="127.6" y="135.6">19</text>
<text x="174.6" y="133.1">40</text>
<text x="174.6" y="135.6">41</text>
<text x="285.3" y="135.8">C</text>
<text x="152.1" y="142.9" transform="rotate(-90 152.1 142.9)">57</text>
<text x="239.4" y="147.1">B1</text>
<text x="239.4" y="149.6">B2</text>
<text x="239.5" y="144.5">A1</text>
<text x="264.8" y="144.5">B3</text>
<text x="264.8" y="147.1">G1</text>
<text x="277.9" y="154.3" transform="rotate(-90 277.9 154.3)">4</text>
<text x="271.1" y="159.8">3</text>
<text x="283.8" y="159.8">1</text>
<text x="36.6" y="163.9" transform="rotate(-90 36.6 163.9)">2</text>
<text x="39.1" y="163.9" transform="rotate(-90 39.1 163.9)">4</text>
<text x="41.7" y="163.9" transform="rotate(-90 41.7 163.9)">6</text>
<text x="44.2" y="163.9" transform="rotate(-90 44.2 163.9)">8</text>
<text x="277.9" y="167" transform="rotate(-90 277.9 167)">2</text>
<text x="36.6" y="172.8" transform="rotate(-90 36.6 172.8)">1</text>
<text x="39.1" y="172.8" transform="rotate(-90 39.1 172.8)">3</text>
<text x="41.7" y="172.8" transform="rotate(-90 41.7 172.8)">5</text>
<text x="44.2" y="172.8" transform="rotate(-90 44.2 172.8)">7</text>
<text x="241.9" y="179.5">B1</text>
<text x="242" y="176.9">A1</text>
<text x="267.3" y="176.9">B3</text>
<text x="267.3" y="179.5">G1</text>
<text x="10.3" y="185.8">D</text>
<text x="241.9" y="182">B2</text>
<text x="280.4" y="186.7" transform="rotate(-90 280.4 186.7)">4</text>
<text x="273.7" y="192.2">3</text>
<text x="286.4" y="192.2">1</text>
<text x="35" y="199.8">1</text>
<text x="85" y="199.8">2</text>
<text x="135" y="199.8">3</text>
<text x="185" y="199.8">4</text>
<text x="235" y="199.8">5</text>
<text x="280.4" y="199.4" transform="rotate(-90 280.4 199.4)">2</text>
<text x="285" y="199.8">6</text>
</g>
<g font-size="1.8">
<text x="254.6" y="29.5">LED</text>
<text x="33" y="59.3">QSPI_SS</text>
<text x="70.8" y="56.8">QSPI_SD0</text>
<text x="70.8" y="59.3">QSPI_SD1</text>
<text x="115.6" y="59.3">~{RESET}</text>
<text x="33" y="64.4">QSPI_SCLK</text>
<text x="70.8" y="64.4">QSPI_SD2</text>
<text x="70.8" y="67">QSPI_SD3</text>
<text x="109.2" y="69.5">USB_DN</text>
<text x="109.2" y="67">USB_DP</text>
<text x="182" y="69.5">~{SLEEP}</text>
<text x="115.6" y="77.1">QSPI_SS</text>
<text x="115.6" y="82.2">QSPI_SD0</text>
<text x="115.6" y="87.3">QSPI_SD2</text>
<text x="115.6" y="89.8">QSPI_SD3</text>
<text x="115.6" y="84.7">QSPI_SD1</text>
<text x="184.4" y="89.8">LED</text>
<text x="115.6" y="92.4">QSPI_SCLK</text>
<text x="115.6" y="105.1">XIN</text>
<text x="225.4" y="107.6">SW1RGB</text>
<text x="54.6" y="111.4">SWCLK</text>
<text x="56.9" y="114">SWD</text>
<text x="115.6" y="115.2">XOUT</text>
<text x="115.6" y="125.4">SWCLK</text>
<text x="115.6" y="127.9">SWD</text>
<text x="267.3" y="140.6">SW2RGB</text>
<text x="45.4" y="157.1">BOARD_ID</text>
<text x="48.7" y="159.7">~{SLEEP}</text>
<text x="235.6" y="159.7">SW3RGB</text>
<text x="81.3" y="169.8">USB_DP</text>
<text x="47.1" y="177.5">USB_DN</text>
<text x="47.2" y="174.9">USB_DP</text>
<text x="81.3" y="176.2">USB_DN</text>
<text x="81.3" y="182.5">~{SLEEP}</text>
<text x="238.1" y="192.1">SW4RGB</text>
</g>
<g font-size="1.4" fill="#0000c2">
<text x="185.4" y="41.6">Place</text>
<text x="190.3" y="41.6">C8</text>
<text x="134.6" y="46.6">Place</text>
<text x="139.5" y="46.6">C6</text>
<text x="185.4" y="43.2">near</text>
<text x="189.5" y="43.2">pin</text>
<text x="192.6" y="43.2">44</text>
<text x="134.6" y="48.3">near</text>
<text x="138.7" y="48.3">pin</text>
<text x="141.8" y="48.3">45</text>
<text x="106.7" y="63.5">Place</text>
<text x="111.6" y="63.5">USB resistors</text>
<text x="122.6" y="63.5">near</text>
<text x="126.7" y="63.5">MCU</text>
</g>
<g font-size="1.1" fill="#840000">
<text x="269.6" y="34.6">RGB</text>
<text x="269" y="112.7">RGB</text>
<text x="279.2" y="164.8">RGB</text>
<text x="281.7" y="197.2">RGB</text>
</g>
</svg>
